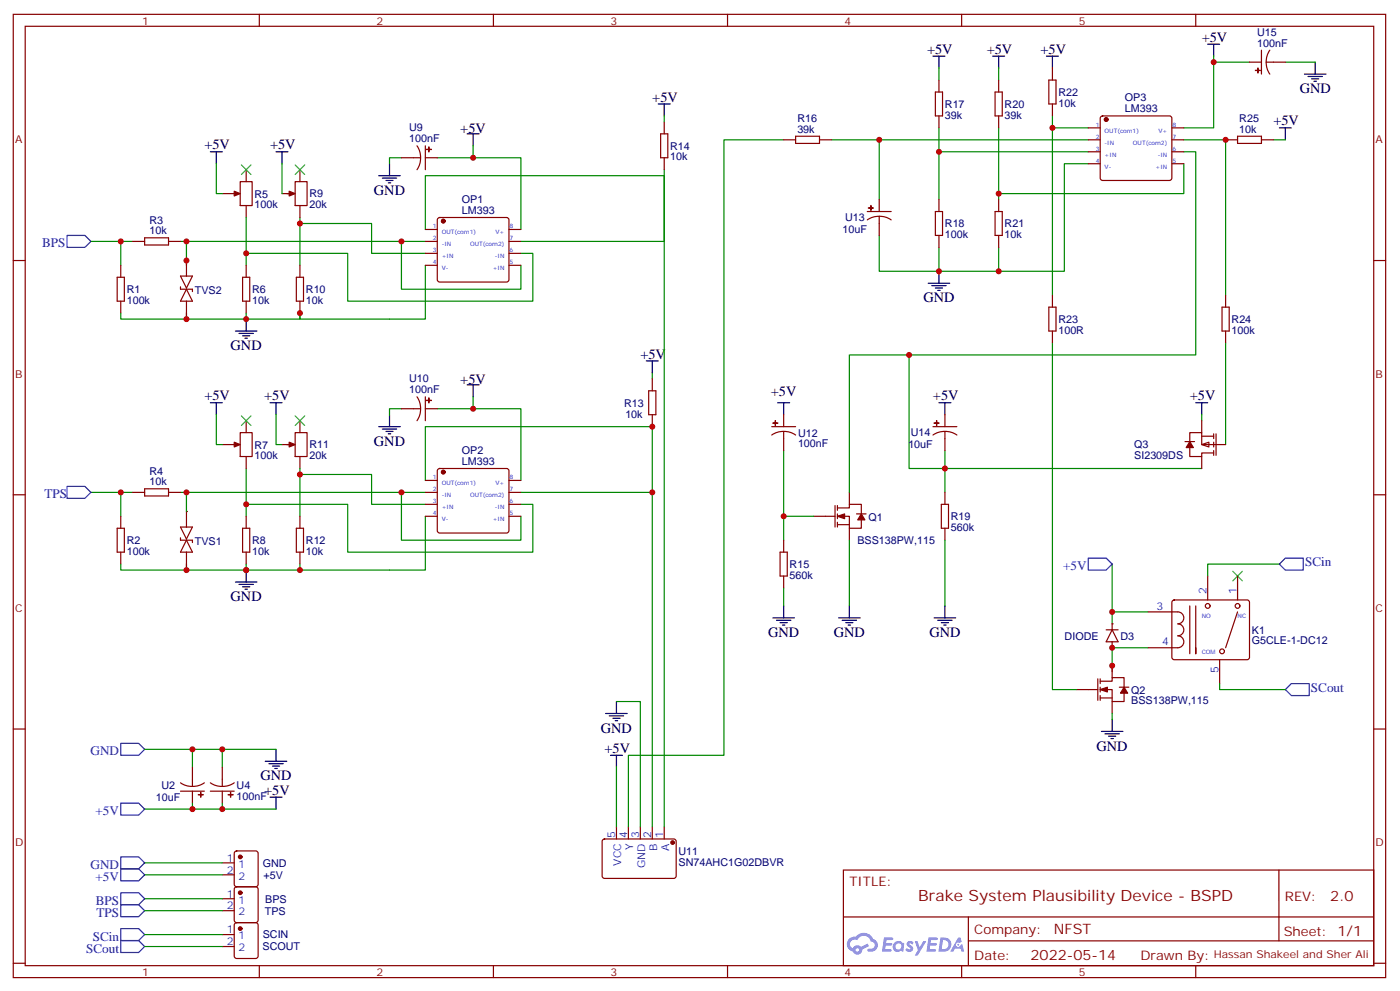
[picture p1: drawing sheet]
<svg xmlns="http://www.w3.org/2000/svg" width="413mm" height="293mm" viewBox="0 0 413 293" stroke-linecap="round" stroke-linejoin="round" font-family="sans-serif">
<g fill="none" stroke="#870000" stroke-width=".35">
<path d="M3.9 4.2h405.4v284.4h-405.4zM7.4 7.8h398.3v277.2h-398.3zM76.6 4.2v3.6M145.7 4.2v3.6M214.9 4.2v3.6M284 4.2v3.6M353.2 4.2v3.6M3.9 76.9h3.5M405.7 76.9h3.6M3.9 146h3.5M405.7 146h3.6M3.9 215.2h3.5"/>
<path d="M405.7 215.2h3.6M249.1 256.8h156.6v28.2h-156.6zM377.7 256.8v20.9M249.1 270.7h156.5M286 277.7h119.6M286 270.7v14.1M3.9 284.3h3.5M76.6 285v3.6M145.7 285v3.6M214.9 285v3.6M284 285v3.6M353.2 285v3.6"/>
<path d="M405.7 284.3h3.6"/>
</g>
<g fill="#5487ff">
<path d="M268.1 278a1.22 1.22 0 0 1 1.7 .3l-.4 .5a.47 .47 0 0 0-.3-.4 .47 .47 0 0 0-.5 .2l.1 .3a1.14 1.14 0 0 1 .8 1.7 1.14 1.14 0 0 1-1.9 0l-.2-.2 .5-.5 .7 .4a.29 .29 0 0 0 .3-.3 .29 .29 0 0 0-.2-.3 1.04 1.04 0 0 1-.6-1.7z"/>
<path d="M261.1 276.8h2.3l.4 .1-.2 .5-1.8 .1-.1 .9h1.5l.3 .3-.4 .4h-1.5l-.2 1.1h1.7l.2 .3-.2 .4h-2.6z"/>
<path d="M274.2 276.8h2.4l.3 .1-.1 .5-1.8 .1-.2 .9h1.6l.3 .3-.4 .4h-1.6l-.1 1.1h1.7l.2 .3-.2 .4h-2.7z"/>
<path d="M283 276.8h.7l.3 1.2-.6 .3a.69 .69 0 0 0-1 .3 .69 .69 0 0 0 .4 1 .69 .69 0 0 0 .9-.7l.5-.2 .6 2.2h-.8l-.3-.9h-1.7l-.5 .9h-.8z"/>
<path d="M270.2 277.8h.8l.6 1.9 1.1-1.9h.9l-2.6 4.2h-.8l.9-1.5z"/>
<path d="M277.8 276.8l-.6 4.1h1.3a2.11 2.11 0 0 0 2.5-2.1 2.11 2.11 0 0 0-2.5-2zM278.5 277.5a1.39 1.39 0 0 1 1.7 1.4 1.39 1.39 0 0 1-1.8 1.3h-.3z"/>
<path d="M264.1 278.4a1.54 1.54 0 0 0-.1 2.1 1.54 1.54 0 0 0 2.1 .2l.7 .2 .3-2.3-.2-.2-.4-.1a1.49 1.49 0 0 0-2.4 .1zM264.3 279.4a.95 .95 0 0 1 1.9 0 .95 .95 0 0 1-1.9 0z"/>
<path d="M250.8 277.1a2.18 2.18 0 0 0 1.1 3.7 1.44 1.44 0 0 0 1.6 1 1.44 1.44 0 0 0 1.2-1.5l2-1-.5-.8-1.9 1a1.47 1.47 0 0 0-2.4 .5 1.39 1.39 0 0 1-.7-2 1.39 1.39 0 0 1 2-.5 2.12 2.12 0 0 1 2.2-1.3 2.12 2.12 0 0 1 1.9 1.7 1.14 1.14 0 0 1 1 1.4 1.14 1.14 0 0 1-1.6 .8 .43 .43 0 0 0-.5 .3 .43 .43 0 0 0 .4 .5 1.98 1.98 0 0 0 2.5-1.2 1.98 1.98 0 0 0-1.2-2.5 3.1 3.1 0 0 0-5.3-.7l-.9 .1zM252.7 280.4a.55 .55 0 0 1 1.1 0 .55 .55 0 0 1-1.1 0z"/>
<circle cx="283" cy="278.9" r=".26"/>
</g>
<g fill="none" stroke="#870000" stroke-width=".35">
<path d="M195.1 39.5h2.1v7.1h-2.1zM196.2 36v3.5M276.3 27.2h2.1v7h-2.1zM277.3 23.6v3.6M277.3 34.2v3.5M293.9 27.2h2.1v7h-2.1zM295 23.6v3.6M295 34.2v3.5M309.8 23.6h2.1v7.1h-2.1zM310.8 20.1v3.5M310.8 30.7v3.5M65.7 57.2h3.5"/>
<path d="M70.9 53.6h3.6v7.1h-3.6zM72.7 50.1v3.5M83.3 57.2h3.5M87.2 53.6h3.5v7.1h-3.5zM88.6 50.1v3.5M118.6 46.6h5.6M123.2 43l.8 1.7 .2 1.9M124.2 46.6l-.2 1.8-.8 1.7M125.6 43v7.1M125.6 46.6h3.6M196.2 46.6v3.5M231.5 41.3h3.5"/>
<path d="M235 40.2h7v2.1h-7zM242 41.3h3.6M259.7 58.9v3.5M277.3 58.9v3.5M295 58.9v3.5M362 41.3h3.5M365.5 40.2h7.1v2.1h-7.1zM372.6 41.3h3.5M35.7 78.3v3.5M39.2 71.3h3.5M42.7 70.2h7.1v2.1h-7.1zM49.8 71.3h3.5"/>
<path d="M72.7 60.7v3.5M72.7 78.3v3.5M88.6 60.7v3.5M88.6 78.3v3.5M256.2 62.4h7M259.7 63.9l1.8 .2 1.7 .8M259.7 63.9l-1.9 .2-1.6 .8M259.7 63.9v5.6M276.3 62.4h2.1v7.1h-2.1zM277.3 69.5v3.5M293.9 62.4h2.1v7.1h-2.1zM295 69.5v3.5"/>
<path d="M34.6 81.8h2.1v7.1h-2.1zM35.7 88.9v3.5M71.6 81.8h2.2v7.1h-2.2zM72.7 88.9v3.5M87.5 81.8h2.1v7.1h-2.1zM88.6 88.9v3.5M309.8 90.7h2.1v7h-2.1zM310.8 87.1v3.6M310.8 97.7v3.5M360.9 90.7h2.1v7h-2.1zM362 87.1v3.6M362 97.7v3.5"/>
<path d="M123.2 117.1l.8 1.7 .2 1.9M125.6 117.1v7.1M191.6 115.4h2.1v7h-2.1zM192.7 111.8v3.6M65.7 131.2h3.5M70.9 127.7h3.6v7.1h-3.6zM72.7 124.2v3.5M72.7 134.8v3.5M83.3 131.2h3.5M87.2 127.7h3.5v7.1h-3.5zM88.6 124.2v3.5M88.6 134.8v3.5"/>
<path d="M118.6 120.7h5.6M124.2 120.7l-.2 1.8-.8 1.7M125.6 120.7h3.6M192.7 122.4v3.5M227.9 125.9h7.1M231.5 127.4l1.8 .2 1.7 .8M231.5 127.4l-1.9 .2-1.7 .8M231.5 122.4v3.5M231.5 127.4v5.6M275.6 125.9h7M279.1 127.4l1.8 .2 1.7 .8M279.1 127.4l-1.9 .2-1.6 .8"/>
<path d="M279.1 122.4v3.5M279.1 127.4v5.6M350 130.4h2.8M351.4 130.2v-2.5h3.5v3.5h7.1M351.4 132.3v2.5h3.5v-1.1h3.6M354.9 131.2l2.1-.7v1.4zM354.9 124.2v3.5M354.9 134.8v3.5M354.9 128.8h3.6M358.5 128.1v1.4M358.5 130.5v1.4M358.5 133v1.4"/>
<path d="M359.2 128.1v6.3M34.6 155.9h2.1v7.1h-2.1zM35.7 152.4v3.5M39.2 145.3h3.5M42.7 144.3h7.1v2.1h-7.1zM49.8 145.3h3.5M71.6 155.9h2.2v7.1h-2.2zM72.7 152.4v3.5M87.5 155.9h2.1v7.1h-2.1zM88.6 152.4v3.5M231.5 159.5v3.5M240.3 152.4h6.3"/>
<path d="M246.6 149.2v6.4M247.3 149.9h3.6v-1h3.5v2.8M247.3 152.4h3.6v3.5h3.5v-2.4M247.3 154.9h3.6M247.3 149.2v1.4M247.3 151.7v1.4M247.3 154.2v1.4M250.9 145.3v3.6M250.9 155.9v3.6M253 151.7h2.8M278 148.9h2.1v7h-2.1zM279.1 145.3v3.6"/>
<path d="M279.1 155.9v3.6M35.7 163v3.5M72.7 163v3.5M88.6 163v3.5M230.4 163h2.1v7h-2.1zM231.5 170v3.6M326.7 185.9h3.5M328.5 196.5v3.5M328.5 185.9l1.7 3.5h-3.5zM317.9 203.6h6.3M324.2 200.4v6.3M324.9 201.1h3.6v-1.1h3.5v2.8"/>
<path d="M324.9 203.6h3.6v3.5h3.5v-2.5M324.9 206h3.6M324.9 200.4v1.4M324.9 202.8v1.5M324.9 205.3v1.4M328.5 207.1v3.5M330.6 202.8h2.8M53.3 231.1l1.7 .8 1.8 .2M53.3 233.5h7.1M56.8 226.5v5.6M56.8 233.5v3.6M60.4 231.1l-1.7 .8-1.9 .2"/>
<path d="M62.1 231.1l1.7 .8 1.9 .2M62.1 233.5h7.1M65.7 226.5v5.6M65.7 233.5v3.6M69.2 231.1l-1.7 .8-1.8 .2M65.7 254.7h3.5M65.7 258.2h3.5M69.4 251.4l.5-.2h5.6l.7 .4v9.5l-.4 .6-5.9 .1-.7-.5v-9.4zM178.1 247.9l.4-.2h20.8l.4 .7-.1 10.5-.6 .4-20.7-.1-.5-.6v-10.2zM182.1 244.1v3.6M185.6 244.1v3.6M189.1 244.1v3.6"/>
<path d="M192.7 244.1v3.6M196.2 244.1v3.6M65.7 265.3h3.5M65.7 268.8h3.5M65.7 275.9h3.5M65.7 279.4h3.5M69.4 262l.5-.2h5.6l.7 .4v9.4l-.4 .7h-5.9l-.7-.4v-9.4zM69.4 272.6l.5-.3h5.6l.7 .5v9.4l-.4 .7h-5.9l-.7-.4v-9.4z"/>
</g>
<g fill="#870000" stroke="#870000" stroke-width=".35">
<path d="M247.3 152.4l2.1-.7v1.4z"/>
<path d="M254.4 151.7l1 1.8h-2.1z"/>
<path d="M324.9 203.6l2.2-.8v1.5z"/>
<path d="M332 202.8l1.1 1.8h-2.2z"/>
<path d="M85.4 56.4l1.8 .8-1.8 .7z"/>
<path d="M69.2 56.4l1.7 .8-1.7 .7z"/>
<path d="M69.2 130.5l1.7 .7-1.7 .7z"/>
<path d="M85.4 130.5l1.8 .7-1.8 .7z"/>
<path d="M351.4 130.4l1.1 1.7h-2.2z"/>
<path d="M126.6 43.4l.1 1.4z"/>
<path d="M126 44.1h1.4z"/>
<path d="M126.6 117.5l.1 1.4z"/>
<path d="M126 118.2h1.4z"/>
<path d="M67.4 234.6h1.4z"/>
<path d="M68.1 233.9v1.4z"/>
<path d="M58.6 234.6h1.4z"/>
<path d="M59.3 233.9v1.4z"/>
<path d="M228.3 124.9h1.4z"/>
<path d="M229 124.2v1.4z"/>
<path d="M275.9 124.9h1.4z"/>
<path d="M276.6 124.2v1.4z"/>
<path d="M256.5 61.4h1.4z"/>
<path d="M257.2 60.7v1.4z"/>
<circle cx="198.6" cy="248.7" r=".53"/>
<circle cx="70.9" cy="252.9" r=".53"/>
<circle cx="70.9" cy="263.5" r=".53"/>
<circle cx="70.9" cy="274.1" r=".53"/>
</g>
<g fill="none" stroke="#000" stroke-width=".35">
<path d="M275.6 16.6h3.5M277.3 16.6v3.5M293.2 16.6h3.5M295 16.6v3.5M309.1 16.6h3.5M310.8 16.6v3.5M356.7 13.1h3.5M358.5 13.1v3.5M388.4 18.3v3.6M138 39.5h3.5M139.7 39.5v3.5M194.4 30.7h3.5"/>
<path d="M196.2 30.7v3.5M377.9 37.7h3.5M379.6 37.7v3.6M385.3 21.9h6.3M386.3 22.6h4.3M387.4 23.3h2.1M388.1 24h.7M62.1 44.8h3.6M63.9 44.8v3.5M81.5 44.8h3.6M83.3 44.8v3.5M111.9 51.9h6.3"/>
<path d="M112.9 52.6h4.3M114 53.3h2.1M114.7 54h.7M115 48.3v3.6M69.5 97.7h6.4M70.6 98.4h4.2M71.6 99.1h2.2M72.4 99.8h.7M72.7 94.2v3.5M274.1 83.6h6.4M275.2 84.3h4.2M276.3 85h2.1"/>
<path d="M277 85.7h.7M277.3 80.1v3.5M62.1 118.9h3.6M63.9 118.9v3.5M79.8 118.9h3.5M81.5 118.9v3.5M138 113.6h3.5M139.7 113.6v3.5M190.9 106.5h3.5M192.7 106.5v3.6M229.7 118.9h3.5M231.5 118.9v3.5"/>
<path d="M277.3 118.9h3.5M279.1 118.9v3.5M353.2 118.9h3.5M354.9 118.9v3.5M111.9 125.9h6.3M112.9 126.6h4.3M114 127.4h2.1M114.7 128.1h.7M115 122.4v3.5M69.5 171.8h6.4M70.6 172.5h4.2M71.6 173.2h2.2"/>
<path d="M72.4 173.9h.7M72.7 168.3v3.5M231.5 178.9v3.5M250.9 178.9v3.5M279.1 178.9v3.5M228.3 182.4h6.3M229.3 183.1h4.3M230.4 183.8h2.1M231.1 184.5h.7M247.7 182.4h6.3M248.7 183.1h4.3M249.8 183.8h2.1"/>
<path d="M250.5 184.5h.7M275.9 182.4h6.4M277 183.1h4.2M278 183.8h2.1M278.7 184.5h.7M178.9 210.6h6.3M180 211.3h4.2M181 212h2.1M181.7 212.7h.7M182.1 207.1v3.5M325.3 215.9h6.3M326.4 216.6h4.2"/>
<path d="M327.4 217.3h2.1M328.1 218h.7M328.5 212.4v3.5M78.4 224.7h6.3M79.4 225.4h4.2M79.8 235.3h3.5M80.5 226.1h2.1M81.2 226.8h.7M81.5 221.2v3.5M81.5 235.3v3.5M180.3 223h3.5M182.1 223v3.5"/>
</g>
<g fill="none" stroke="#008700" stroke-width=".35">
<path d="M358.5 16.6v21.1h-8.9M358.5 18.3h10.5M379.6 18.3h8.8M196.2 34.2v1.8M277.3 20.1v3.5M277.3 37.7v21.2M295 20.1v3.5M295 37.7v21.2M310.8 34.2v3.5h10.6M310.8 37.7v49.4M118.6 46.6h-3.6v1.7M129.2 46.6h24.6v21.1"/>
<path d="M139.7 43v3.6M196.2 50.1v194M231.5 41.3h-17.7v181.7h-28.2v21.1M245.6 41.3h14.1M277.3 44.8h44.1M321.4 48.3h-7v31.8h-19.4M321.4 41.3h-61.7v17.6M349.6 48.3v8.9h-54.6M349.6 44.8h3.6v60h-102.3v40.5M349.6 41.3h12.4v45.8M376.1 41.3h3.5M26.8 71.3h12.4"/>
<path d="M35.7 71.3v7M53.3 71.3h65.3M55.1 71.3v7M72.7 74.8h30v14.1h54.7v-14.1h-3.6M72.7 64.2v14.1M88.6 66h21.1v8.8h15.9M88.6 64.2v14.1M125.6 71.3h-7v14.1h35.2v-7.1M125.6 78.3v15.9h-37v-1.8v1.8h-15.9M125.6 67.7v-15.8h70.6v19.4h-42.4M259.7 69.5v10.6h17.6M277.3 73v7.1h17.7v-7.1"/>
<path d="M35.7 92.4v1.8h19.4M55.1 92.4v1.8M55.1 94.2h17.6M72.7 92.4v1.8M139.7 117.1v3.6M192.7 110.1v1.7M268.5 104.8v33.5h86.4M310.8 101.2v102.4h7.1M362 101.2v30M72.7 138.3v14.1M88.6 138.3v14.1M118.6 120.7h-3.6v1.7"/>
<path d="M129.2 120.7h24.6v21.1M231.5 133v26.5M279.1 133v12.3M354.9 122.4v1.8M26.8 145.3h12.4M35.7 145.3v7.1M53.3 145.3h65.3M72.7 148.9h30v14.1h54.7v-14.1h-3.6M88.6 140.1h21.1v8.8h15.9M125.6 141.8v-15.9h67.1v118.2M125.6 152.4v15.9h-37v-1.8M125.6 145.3h-7v14.2h35.2v-7.1"/>
<path d="M153.8 145.3h38.9M231.5 152.4h8.8M250.9 159.5v19.4M279.1 159.5v19.4M35.7 166.5v1.8h19.4M55.1 166.5v1.8M55.1 168.3h33.5M72.7 166.5v1.8M231.5 173.6v5.3M328.5 166.5v17.6M339.1 191.2h-10.6v7.1M182.1 207.1h7v37"/>
<path d="M328.5 210.6v1.8M42.7 238.8h38.8M65.7 221.2v5.3M81.5 221.2h-24.7v5.3M182.1 226.5v17.6M42.7 265.3h23M42.7 268.8h23M42.7 275.9h23M42.7 279.4h23"/>
</g>
<path d="M19.8 69.5h5.3l1.7 1.8-1.7 1.7h-5.3zM19.8 143.6h5.3l1.7 1.7-1.7 1.8h-5.3zM377.9 166.5l1.7-1.8h5.3v3.6h-5.3zM381.4 201.8h5.3v3.5h-5.3l-1.8-1.7zM35.7 256.5h5.3l1.7 1.7-1.7 1.8h-5.3zM35.7 252.9h5.3l1.7 1.8-1.7 1.8h-5.3zM35.7 263.5h5.3l1.7 1.8-1.7 1.8h-5.3zM35.7 267.1h5.3l1.7 1.7-1.7 1.8h-5.3zM35.7 274.1h5.3l1.7 1.8-1.7 1.7h-5.3zM35.7 277.6h5.3l1.7 1.8-1.7 1.8h-5.3z" fill="none" stroke="#00f" stroke-width=".35"/>
<path d="M71.3 48.7l2.8 2.8M74.1 48.7l-2.8 2.8M87.2 48.7l2.8 2.8M90 48.7l-2.8 2.8M71.3 122.8l2.8 2.8M74.1 122.8l-2.8 2.8M87.2 122.8l2.8 2.8M90 122.8l-2.8 2.8M364.1 168.6l2.8 2.8M366.9 168.6l-2.8 2.8" fill="none" stroke="#3c3" stroke-width=".35"/>
<g fill="#870000">
<circle cx="328.5" cy="191.2" r=".18"/>
<circle cx="328.5" cy="184.1" r=".18"/>
</g>
<g fill="none" stroke="#870000" stroke-width=".35">
<path d="M369 18.3h3.6M372.6 14.8v7.1M374 18.3l.2 1.9 .8 1.7M374 18.3h5.6M375 14.8l-.8 1.7-.2 1.8M321.4 37.7h3.5M325.2 34.4l.4-.2h19.8l.5 .2 .2 .5v17.7l-.2 .5-.5 .2h-19.8l-.4-.3-.3-.4v-17.7zM346.1 37.7h3.5M321.4 41.3h3.5M321.4 44.8h3.5M321.4 48.3h3.5M346.1 41.3h3.5"/>
<path d="M346.1 44.8h3.5M346.1 48.3h3.5M125.6 67.7h3.6M125.6 71.3h3.6M125.6 74.8h3.6M125.6 78.3h3.6M129.4 64.4l.5-.2h19.7l.5 .2 .2 .5v17.7l-.2 .4-.5 .3h-19.7l-.5-.3-.2-.4v-17.7zM150.3 67.7h3.5M150.3 71.3h3.5M150.3 74.8h3.5M150.3 78.3h3.5M129.4 138.5l.5-.2h19.7l.5 .2 .2 .5v17.6l-.2 .5-.5 .2h-19.7l-.5-.2-.2-.5v-17.6z"/>
<path d="M53.3 158.8v.7h3.5v.7M55.1 159.5l1.7 3.5h-3.5zM125.6 141.8h3.6M125.6 145.3h3.6M125.6 148.9h3.6M125.6 152.4h3.6M150.3 141.8h3.5M150.3 145.3h3.5M150.3 148.9h3.5M150.3 152.4h3.5M55.1 163v5.3M346.3 177.3l.5-.2h21.5l.5 .2 .2 .5v16.2l-.2 .5-.5 .2h-21.5l-.5-.2-.2-.5v-16.2z"/>
<path d="M351.4 178.9v14.1M353.2 178.9v14.1v-1.8M356.7 170v7.1M365.5 170v7.1M328.5 184.1v1.8M328.5 189.4v1.8M339.1 180.6h8.8a1.76 1.76 0 0 1 1.7 1.8 1.76 1.76 0 0 1-1.7 1.7 1.76 1.76 0 0 1 1.7 1.8 1.76 1.76 0 0 1-1.7 1.8 1.76 1.76 0 0 1 1.7 1.7 1.76 1.76 0 0 1-1.7 1.8h-8.8M360.2 194.7v7.1M365.5 180.6l-3.5 10.6"/>
<circle cx="356.7" cy="178.9" r=".71"/>
<circle cx="365.5" cy="178.9" r=".71"/>
<circle cx="360.9" cy="192.3" r=".71"/>
</g>
<g fill="#870000" stroke="#870000" stroke-width=".35">
<path d="M371.5 20.1v1.4z"/>
<path d="M370.8 20.8h1.4z"/>
<circle cx="130.9" cy="65.3" r=".53"/>
<circle cx="130.9" cy="139.3" r=".53"/>
<circle cx="326.7" cy="35.3" r=".53"/>
</g>
<path d="M377.9 166.5h-21.2v3.5M328.5 180.6h10.6M360.2 201.8v1.8h19.4" fill="none" stroke="#008700" stroke-width=".35"/>
<circle cx="55.1" cy="168.3" r=".18" fill="#870000"/>
<path d="M53.3 155.6h3.5l-1.7 3.5zM55.1 151v4.6" fill="none" stroke="#870000" stroke-width=".35"/>
<circle cx="55.1" cy="151" r=".18" fill="#870000"/>
<path d="M53.3 84.7v.7h3.5v.7M55.1 85.4l1.7 3.5h-3.5zM55.1 88.9v5.3" fill="none" stroke="#870000" stroke-width=".35"/>
<circle cx="55.1" cy="94.2" r=".18" fill="#870000"/>
<path d="M55.1 76.9v4.6M53.3 81.5h3.5l-1.7 3.5z" fill="none" stroke="#870000" stroke-width=".35"/>
<circle cx="55.1" cy="76.9" r=".18" fill="#870000"/>
<path d="M63.9 48.3v8.9h1.8M83.3 48.3v8.9M63.9 122.4v8.8h1.8M81.5 122.4v8.8h1.8M55.1 145.3v5.7M42.7 221.2h14.1M56.8 237.1v1.7M65.7 237.1v1.7M42.7 254.7h23M42.7 258.2h23" fill="none" stroke="#008700" stroke-width=".35"/>
<path d="M321.4 164.7h5.3l1.8 1.8-1.8 1.8h-5.3zM35.7 219.4h5.3l1.7 1.8-1.7 1.8h-5.3zM35.7 237.1h5.3l1.7 1.7-1.7 1.8h-5.3z" fill="none" stroke="#00f" stroke-width=".35"/>
<g fill="#c00">
<circle cx="118.6" cy="71.3" r=".88"/>
<circle cx="277.3" cy="44.8" r=".88"/>
<circle cx="295" cy="57.1" r=".88"/>
<circle cx="259.7" cy="41.3" r=".88"/>
<circle cx="231.5" cy="152.4" r=".88"/>
<circle cx="88.6" cy="66" r=".88"/>
<circle cx="72.7" cy="74.8" r=".88"/>
<circle cx="35.7" cy="71.3" r=".88"/>
<circle cx="55.1" cy="71.3" r=".88"/>
<circle cx="139.7" cy="46.6" r=".88"/>
<circle cx="55.1" cy="94.2" r=".88"/>
<circle cx="72.7" cy="94.2" r=".88"/>
<circle cx="72.7" cy="168.3" r=".88"/>
<circle cx="55.1" cy="168.3" r=".88"/>
<circle cx="139.7" cy="120.6" r=".88"/>
<circle cx="35.7" cy="145.3" r=".88"/>
<circle cx="72.7" cy="148.9" r=".88"/>
<circle cx="88.6" cy="140.1" r=".88"/>
<circle cx="118.6" cy="145.3" r=".88"/>
<circle cx="277.3" cy="80.1" r=".88"/>
<circle cx="358.5" cy="18.3" r=".88"/>
<circle cx="295" cy="80.1" r=".88"/>
<circle cx="268.5" cy="104.8" r=".88"/>
<circle cx="279.1" cy="138.3" r=".88"/>
<circle cx="310.8" cy="37.7" r=".88"/>
<circle cx="88.6" cy="168.3" r=".88"/>
<circle cx="88.6" cy="92.4" r=".88"/>
<circle cx="362" cy="41.3" r=".88"/>
<circle cx="328.5" cy="191.2" r=".88"/>
<circle cx="328.5" cy="180.6" r=".88"/>
<circle cx="55.1" cy="76.9" r=".88"/>
<circle cx="55.1" cy="145.3" r=".88"/>
<circle cx="65.7" cy="221.2" r=".88"/>
<circle cx="56.8" cy="221.2" r=".88"/>
<circle cx="56.8" cy="238.8" r=".88"/>
<circle cx="65.7" cy="238.8" r=".88"/>
<circle cx="192.7" cy="125.9" r=".88"/>
<circle cx="192.7" cy="145.3" r=".88"/>
<circle cx="328.5" cy="196.5" r=".88"/>
</g>
<text font-size="4.6" fill="#800" x="271.2" y="265.8">Brake System Plausibility Device - BSPD</text>
<g font-size="4.2">
<text x="273.8" y="15.9">+5V</text>
<text x="291.4" y="15.9">+5V</text>
<text x="307.3" y="15.9">+5V</text>
<text x="354.9" y="12.3">+5V</text>
<text x="192.7" y="30">+5V</text>
<text x="383.9" y="27.5">GND</text>
<text x="136" y="39.2">+5V</text>
<text x="376.1" y="37">+5V</text>
<text x="60.4" y="44.1">+5V</text>
<text x="79.8" y="44.1">+5V</text>
<text x="110.5" y="57.5">GND</text>
<text x="272.7" y="89.3">GND</text>
<text x="68.1" y="103.4">GND</text>
<text x="189.1" y="105.8">+5V</text>
<text x="136" y="113.3">+5V</text>
<text x="60.4" y="118.2">+5V</text>
<text x="78" y="118.2">+5V</text>
<text x="227.7" y="116.8">+5V</text>
<text x="275.6" y="118.2">+5V</text>
<text x="351.4" y="118.2">+5V</text>
<text x="110.5" y="131.6">GND</text>
<text x="68.1" y="177.4">GND</text>
<text x="226.9" y="188">GND</text>
<text x="246.3" y="188">GND</text>
<text x="274.5" y="188">GND</text>
<text x="177.5" y="216.3">GND</text>
<text x="323.9" y="221.5">GND</text>
<text x="178.5" y="222.3">+5V</text>
<text x="76.9" y="230.4">GND</text>
<text x="78" y="234.6">+5V</text>
</g>
<g font-size="4.2" fill="#800">
<text x="392.9" y="266.1">2.0</text>
<text x="311.3" y="275.6">NFST</text>
<text x="304.3" y="283.4">2022-05-14</text>
</g>
<g font-size="3.9" fill="#00f">
<text x="12.4" y="73">BPS</text>
<text x="13.2" y="147.1">TPS</text>
<text x="385.4" y="167.2">SCin</text>
<text x="314" y="168.3">+5V</text>
<text x="387.2" y="204.3">SCout</text>
<text x="26.8" y="223">GND</text>
<text x="28.2" y="240.6">+5V</text>
<text x="26.8" y="256.5">GND</text>
<text x="28.2" y="260">+5V</text>
<text x="28.3" y="267.1">BPS</text>
<text x="28.5" y="270.6">TPS</text>
<text x="25.5" y="281.2">SCout</text>
<text x="27.4" y="277.6">SCin</text>
</g>
<g font-size="3.9" fill="#800">
<text x="250.9" y="261.4">TITLE:</text>
<text x="379.5" y="266.1">REV:</text>
<text x="287.8" y="275.6">Company:</text>
<text x="379.1" y="276.2">Sheet: 1/1</text>
<text x="287.8" y="283.3">Date:</text>
<text x="336.8" y="283.4">Drawn By:</text>
</g>
<g font-size="3.2" fill="#800">
<text x="42" y="7.2">1</text>
<text x="111.2" y="7.2">2</text>
<text x="180.3" y="7.2">3</text>
<text x="249.4" y="7.2">4</text>
<text x="318.6" y="7.2">5</text>
<text x="4.4" y="42.3">A</text>
<text x="406.3" y="42.3">A</text>
<text x="4.4" y="111.5">B</text>
<text x="406.3" y="111.5">B</text>
<text x="4.4" y="180.6">C</text>
<text x="406.3" y="180.6">C</text>
<text x="4.4" y="249.8">D</text>
<text x="406.3" y="249.8">D</text>
<text x="358.5" y="282.9">Hassan Shakeel and Sher Ali</text>
<text x="42" y="288">1</text>
<text x="111.2" y="288">2</text>
<text x="180.3" y="288">3</text>
<text x="249.4" y="288">4</text>
<text x="318.6" y="288">5</text>
</g>
<g font-size="3.2" fill="#000080">
<text x="371.3" y="10.6">U15</text>
<text x="371.3" y="13.8">100nF</text>
<text x="312.6" y="28.3">R22</text>
<text x="332.2" y="30">OP3</text>
<text x="235.5" y="35.9">R16</text>
<text x="279.1" y="35">39k</text>
<text x="279.1" y="31.8">R17</text>
<text x="296.7" y="35">39k</text>
<text x="296.7" y="31.8">R20</text>
<text x="312.6" y="31.5">10k</text>
<text x="332.2" y="33.2">LM393</text>
<text x="366" y="36">R25</text>
<text x="120.8" y="42">100nF</text>
<text x="120.8" y="38.8">U9</text>
<text x="235.5" y="39.2">39k</text>
<text x="366" y="39.2">10k</text>
<text x="197.9" y="47.4">10k</text>
<text x="197.9" y="44.2">R14</text>
<text x="75.2" y="58.3">R5</text>
<text x="91.4" y="58.3">R9</text>
<text x="136.4" y="59.9">OP1</text>
<text x="75.2" y="61.5">100k</text>
<text x="91.4" y="61.5">20k</text>
<text x="136.4" y="63.1">LM393</text>
<text x="249.6" y="65.3">U13</text>
<text x="44.1" y="69.1">10k</text>
<text x="44.1" y="66">R3</text>
<text x="248.9" y="68.9">10uF</text>
<text x="279.1" y="70.3">100k</text>
<text x="279.1" y="67.1">R18</text>
<text x="296.7" y="70.3">10k</text>
<text x="296.7" y="67.1">R21</text>
<text x="37.4" y="89.7">100k</text>
<text x="37.4" y="86.6">R1</text>
<text x="57.5" y="86.7">TVS2</text>
<text x="74.5" y="89.7">10k</text>
<text x="74.5" y="86.5">R6</text>
<text x="90.3" y="89.7">10k</text>
<text x="90.3" y="86.5">R10</text>
<text x="312.6" y="95.3">R23</text>
<text x="363.7" y="95.3">R24</text>
<text x="312.6" y="98.5">100R</text>
<text x="363.7" y="98.5">100k</text>
<text x="120.8" y="112.9">U10</text>
<text x="120.8" y="116.1">100nF</text>
<text x="184.3" y="120">R13</text>
<text x="184.7" y="123.5">10k</text>
<text x="235.7" y="128.8">U12</text>
<text x="269" y="128.8">U14</text>
<text x="75.2" y="135.5">100k</text>
<text x="75.2" y="132.4">R7</text>
<text x="91.4" y="135.6">20k</text>
<text x="91.4" y="132.4">R11</text>
<text x="136.4" y="137.2">LM393</text>
<text x="136.4" y="134">OP2</text>
<text x="235.7" y="132">100nF</text>
<text x="268.3" y="132.4">10uF</text>
<text x="335" y="135.6">SI2309DS</text>
<text x="335" y="132.4">Q3</text>
<text x="44.1" y="143.2">10k</text>
<text x="44.1" y="140.1">R4</text>
<text x="256.5" y="153.7">Q1</text>
<text x="280.8" y="153.5">R19</text>
<text x="37.4" y="160.6">R2</text>
<text x="57.5" y="160.8">TVS1</text>
<text x="74.5" y="160.6">R8</text>
<text x="90.3" y="160.6">R12</text>
<text x="253.2" y="160.7">BSS138PW,115</text>
<text x="280.8" y="156.7">560k</text>
<text x="37.4" y="163.8">100k</text>
<text x="74.5" y="163.8">10k</text>
<text x="90.3" y="163.8">10k</text>
<text x="233.2" y="167.7">R15</text>
<text x="233.2" y="170.8">560k</text>
<text x="314.4" y="188.8">DIODE</text>
<text x="330.9" y="188.8">D3</text>
<text x="369.7" y="190.2">G5CLE-1-DC12</text>
<text x="369.7" y="187.1">K1</text>
<text x="334.1" y="207.9">BSS138PW,115</text>
<text x="334.1" y="204.8">Q2</text>
<text x="47.7" y="232.9">U2</text>
<text x="69.9" y="232.9">U4</text>
<text x="46" y="236.4">10uF</text>
<text x="69.9" y="236.1">100nF</text>
<text x="77.6" y="255.8">GND</text>
<text x="200.4" y="255.7">SN74AHC1G02DBVR</text>
<text x="200.4" y="252.5">U11</text>
<text x="77.9" y="259.4">+5V</text>
<text x="78.2" y="270">TPS</text>
<text x="78.3" y="266.4">BPS</text>
<text x="77.5" y="280.5">SCOUT</text>
<text x="77.6" y="277">SCIN</text>
</g>
<g font-size="3.2" fill="#00f">
<text x="341.5" y="179.9">3</text>
<text x="356.3" y="175.3" transform="rotate(-90 356.3 175.3)">2</text>
<text x="365.2" y="175.3" transform="rotate(-90 365.2 175.3)">1</text>
<text x="343.3" y="190.5">4</text>
<text x="359.9" y="198.5" transform="rotate(-90 359.9 198.5)">5</text>
<text x="181.7" y="247.5" transform="rotate(-90 181.7 247.5)">5</text>
<text x="185.2" y="247.5" transform="rotate(-90 185.2 247.5)">4</text>
<text x="187" y="250.9" transform="rotate(-90 187 250.9)">Y</text>
<text x="188.8" y="247.5" transform="rotate(-90 188.8 247.5)">3</text>
<text x="192.3" y="247.5" transform="rotate(-90 192.3 247.5)">2</text>
<text x="194.1" y="251.1" transform="rotate(-90 194.1 251.1)">B</text>
<text x="195.8" y="247.5" transform="rotate(-90 195.8 247.5)">1</text>
<text x="197.6" y="251.1" transform="rotate(-90 197.6 251.1)">A</text>
<text x="67" y="254.4">1</text>
<text x="67" y="257.9">2</text>
<text x="70.5" y="256.1">1</text>
<text x="183.5" y="255.6" transform="rotate(-90 183.5 255.6)">VCC</text>
<text x="190.5" y="256.2" transform="rotate(-90 190.5 256.2)">GND</text>
<text x="70.5" y="259.6">2</text>
<text x="67" y="264.9">1</text>
<text x="67" y="268.5">2</text>
<text x="70.5" y="266.7">1</text>
<text x="67" y="275.5">1</text>
<text x="70.5" y="270.2">2</text>
<text x="67" y="279">2</text>
<text x="70.5" y="277.3">1</text>
<text x="70.5" y="280.8">2</text>
</g>
<g font-size="1.8" fill="#00f">
<text x="323.6" y="37.4">1</text>
<text x="323.6" y="40.9">2</text>
<text x="326.2" y="39.2">OUT(com1)</text>
<text x="342.2" y="39.2">V+</text>
<text x="346.3" y="40.9">7</text>
<text x="346.3" y="37.4">8</text>
<text x="323.6" y="44.5">3</text>
<text x="323.6" y="48">4</text>
<text x="326.2" y="42.7">-IN</text>
<text x="326.2" y="46.2">+IN</text>
<text x="334.6" y="42.7">OUT(com2)</text>
<text x="341.9" y="46.2">-IN</text>
<text x="346.3" y="48">5</text>
<text x="346.3" y="44.5">6</text>
<text x="326.2" y="49.7">V-</text>
<text x="341.3" y="49.7">+IN</text>
<text x="127.9" y="67.4">1</text>
<text x="127.9" y="70.9">2</text>
<text x="130.5" y="69.1">OUT(com1)</text>
<text x="146.4" y="69.1">V+</text>
<text x="150.5" y="70.9">7</text>
<text x="150.5" y="67.4">8</text>
<text x="127.9" y="74.4">3</text>
<text x="127.9" y="78">4</text>
<text x="130.5" y="72.7">-IN</text>
<text x="130.5" y="76.2">+IN</text>
<text x="138.8" y="72.7">OUT(com2)</text>
<text x="146.2" y="76.2">-IN</text>
<text x="150.5" y="78">5</text>
<text x="150.5" y="74.4">6</text>
<text x="130.5" y="79.7">V-</text>
<text x="145.5" y="79.7">+IN</text>
<text x="127.9" y="141.5">1</text>
<text x="130.5" y="143.2">OUT(com1)</text>
<text x="146.4" y="143.2">V+</text>
<text x="150.5" y="141.5">8</text>
<text x="127.9" y="145">2</text>
<text x="127.9" y="148.5">3</text>
<text x="130.5" y="146.8">-IN</text>
<text x="138.8" y="146.8">OUT(com2)</text>
<text x="150.5" y="148.5">6</text>
<text x="150.5" y="145">7</text>
<text x="127.9" y="152">4</text>
<text x="130.5" y="150.3">+IN</text>
<text x="130.5" y="153.8">V-</text>
<text x="145.5" y="153.8">+IN</text>
<text x="146.2" y="150.3">-IN</text>
<text x="150.5" y="152">5</text>
<text x="354.9" y="182.4">NO</text>
<text x="365.5" y="182.4">NC</text>
<text x="354.9" y="193">COM</text>
</g>
</svg>
